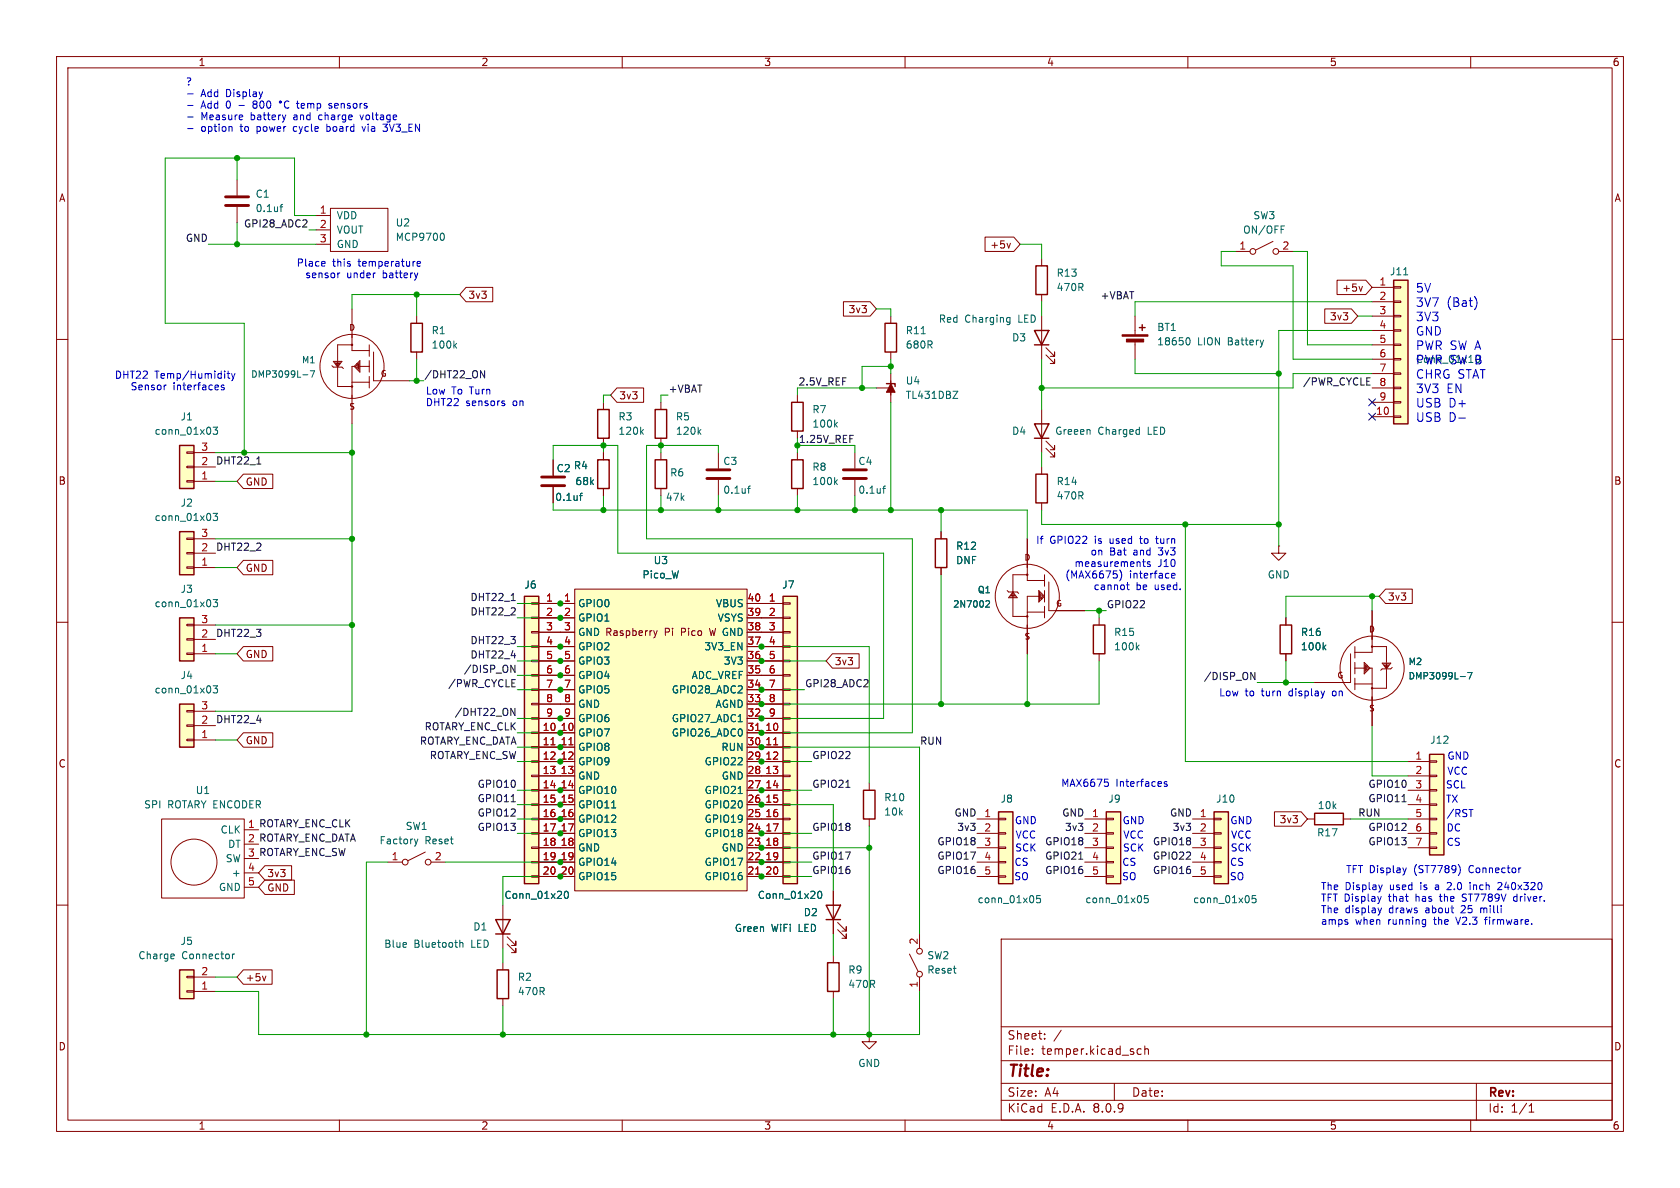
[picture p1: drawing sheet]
<svg xmlns="http://www.w3.org/2000/svg" width="297mm" height="210mm" viewBox="0 0 297 210" stroke-linecap="round" stroke-linejoin="round" font-family="sans-serif">
<g fill="none" stroke="#840000" stroke-width=".18">
<path d="M10 10h277v190h-277zM12 12h273v186h-273zM60 10v2M110 10v2M160 10v2M210 10v2M260 10v2M10 60h2M285 60h2M10 110h2M194.3 109.2v1.3M194.3 115.6v1.2"/>
<path d="M227.3 109.2v1.3M227.3 115.6v1.2M285 110h2M153.7 138.4v1.3M147.3 157.5v7.6M153.7 144.8v1.3M10 160h2M88.9 170.2v1.3M88.9 176.5v1.3M148.1 164.3l1.5 1.6v-.8v.8h-.8M148.1 163.1l1.5 1.5v-.8v.8h-.8M160.8 168.7l1.5 3"/>
<path d="M162.6 165.1v2.5M162.6 172.7v2.6M177 166h108v32h-108zM285 160h2M60 198v2M110 198v2M153.7 182.9v1.3h1.2l-1.2 1.2-1.3-1.2h1.3M153.7 182.9h.1M160 198v2M177 194.5h108M177 191.5h108M177 187.5h108"/>
<path d="M177 181.5h108M182.5 186.3v.1M182.5 185.5v.1M184.7 183.6v.1M184.7 182.8v.1M187.6 182.1l-1.3 2M197 191.5v3M201 186.1l.3 .3 .4-.1M201.7 185.5l-.4-.1-.3 .3M202.4 185.5l.2-.1 .4 .1v.9M202.4 184.9v1.5M210 198v2"/>
<path d="M260 198v2M261 191.5v6.5M270.3 196.6h.9M270.3 195.5l.4-.4v1.5"/>
<circle cx="162.6" cy="172.2" r=".51"/>
<circle cx="162.6" cy="168.1" r=".51"/>
</g>
<path d="M193.3 110.5h2v5.1h-2zM226.3 110.5h2v5.1h-2zM152.7 139.7h2v5.1h-2zM87.9 171.5h2v5h-2zM146 160h2.6l-1.3 2.6zM146 162.6h2.6" fill="none" stroke="#840000" stroke-width=".25"/>
<path d="M201 114.4l.4 .5M201.4 114l-.5 .5M234 114.4l.4 .5M234.4 114l-.5 .5" fill="none" stroke="#006464" stroke-width=".18"/>
<path d="M176.5 143.5h2.6v12.7h-2.6z" fill="#ffffc2"/>
<g fill="none" stroke="#840000" stroke-width=".18">
<path d="M238.8 115.6v5.1h-6.4M239.5 114.3v2M239.5 117.1v2M239.5 119.9v2M239.5 118.1h1.7M241.2 117.1l1 1-1 1zM241.3 117.3v1.6M241.4 117.6v1M241.6 117.7v.8M241.7 117.6v.3l.2 .2-.2 .3M242.2 118.1h.4v10.2M242.6 108v7.3h-3.1"/>
<path d="M242.6 114.3h2.5v2.8M244.3 117.2h1.6l-.8 1zM244.6 117.3h1M245.1 118.4v3.3h-2.5M245.1 117.3v.9M245.4 117.7l-.2 .2M245.5 117.6h-.8l.4 .4M246.1 118l-.2 .2h-1.6l-.2 .3M239.5 120.9h3.1M172.7 144.8h3.8M172.7 147.3h3.8M172.7 149.9h3.8"/>
<path d="M172.7 152.4h3.8M172.7 154.9h3.8M176.5 154.8h1.3v.3h-1.3zM176.5 152.3h1.3v.2h-1.3zM176.5 149.7h1.3v.3h-1.3zM176.5 147.2h1.3v.2h-1.3zM176.5 144.7h1.3v.2h-1.3z"/>
<circle cx="242.6" cy="118.1" r="5.7"/>
</g>
<path d="M176.5 143.5h2.6v12.7h-2.6z" fill="none" stroke="#840000" stroke-width=".25"/>
<path d="M258.2 119.6h.8M259.5 118.9h.7l-.5 1.1M183.9 158.3h-.6l-.1 .6 .2-.1 .4 .1 .2 .1-.1 .5-.2 .1-.5-.1" fill="none" stroke="#006464" stroke-width=".18"/>
<g fill="#840000" stroke="#840000" stroke-width=".18">
<circle cx="242.6" cy="121.7" r=".13"/>
<circle cx="242.6" cy="114.3" r=".13"/>
</g>
<path d="M138.4 105.4h2.6v50.8h-2.6z" fill="#ffffc2"/>
<g fill="none" stroke="#840000" stroke-width=".18">
<path d="M134.6 106.7h3.8M134.6 109.2h3.8M134.6 111.8h3.8M134.6 114.3h3.8M134.6 116.8h3.8M134.6 119.4h3.8M138.4 119.3h1.3v.2h-1.3zM138.4 116.7h1.3v.3h-1.3zM138.4 114.2h1.3v.2h-1.3zM138.4 111.6h1.3v.3h-1.3zM138.4 109.1h1.3v.2h-1.3zM138.4 106.6h1.3v.2h-1.3z"/>
<path d="M134.6 129.5h3.8M134.6 132.1h3.8M134.6 134.6h3.8M134.6 137.2h3.8M134.6 139.7h3.8M134.6 121.9h3.8M134.6 124.5h3.8M134.6 127h3.8M138.4 139.6h1.3v.2h-1.3zM138.4 137h1.3v.3h-1.3zM138.4 134.5h1.3v.2h-1.3zM138.4 132h1.3v.2h-1.3z"/>
<path d="M138.4 129.4h1.3v.3h-1.3zM138.4 126.9h1.3v.2h-1.3zM138.4 124.3h1.3v.3h-1.3zM138.4 121.8h1.3v.2h-1.3zM134.6 142.2h3.8M134.6 144.8h3.8M134.6 147.3h3.8M134.6 149.9h3.8M134.6 152.4h3.8M134.6 154.9h3.8M138.4 154.8h1.3v.3h-1.3zM138.4 152.3h1.3v.2h-1.3z"/>
<path d="M138.4 149.7h1.3v.3h-1.3zM138.4 147.2h1.3v.2h-1.3zM138.4 144.7h1.3v.2h-1.3zM138.4 142.1h1.3v.3h-1.3z"/>
</g>
<path d="M138.4 105.4h2.6v50.8h-2.6z" fill="none" stroke="#840000" stroke-width=".25"/>
<path d="M136.8 131.7h.7" fill="none" stroke="#a90000" stroke-width=".18"/>
<path d="M144.7 157.7l.2-.1a.68 .68 0 0 1 .4 .6 .68 .68 0 0 1-.4 .6l-.2-.1-.1-.4z" fill="none" stroke="#006464" stroke-width=".18"/>
<path d="M101.6 104.1h30.5v53.4h-30.5z" fill="#ffffc2"/>
<g fill="none" stroke="#840000" stroke-width=".18">
<path d="M200.7 55.9v3.3M200.7 60.2v3.3M99.1 106.7h2.5M99.1 109.2h2.5M99.1 111.8h2.5M99.1 119.4h2.5M99.1 116.8h2.5M99.1 114.3h2.5M101.6 104.1h30.5v53.4h-30.5zM115.6 111.5l.3 .8M115.9 112.3l-.3 .5M116.2 111.5l-.3 .8"/>
<path d="M132.1 106.7h2.5M132.1 109.2h2.5M132.1 111.8h2.5M132.1 119.4h2.5M132.1 116.8h2.5M132.1 114.3h2.5M99.1 129.5h2.5M99.1 132.1h2.5M99.1 134.6h2.5M99.1 137.2h2.5M99.1 139.7h2.5M99.1 127h2.5"/>
<path d="M99.1 124.5h2.5M99.1 121.9h2.5M132.1 129.5h2.5M132.1 132.1h2.5M132.1 134.6h2.5M132.1 137.2h2.5M132.1 139.7h2.5M132.1 127h2.5M132.1 124.5h2.5M132.1 121.9h2.5M99.1 142.2h2.5M99.1 144.8h2.5"/>
<path d="M99.1 147.3h2.5M99.1 149.9h2.5M99.1 152.4h2.5M99.1 154.9h2.5M132.1 142.2h2.5M132.1 144.8h2.5M132.1 147.3h2.5M132.1 149.9h2.5M132.1 152.4h2.5M132.1 154.9h2.5"/>
</g>
<path d="M100.6 131.7h.7M133.6 129.1h.7M133.6 154.5h.7" fill="none" stroke="#a90000" stroke-width=".18"/>
<path d="M209.8 59.8l.2-.1a.68 .68 0 0 1 .4 .6 .68 .68 0 0 1-.4 .7l-.2-.1M223.4 60.1l-.3 .9M130.5 127.6h.7M108.1 142.8h.8M130.5 140.3h.7" fill="none" stroke="#006464" stroke-width=".18"/>
<g fill="#840000" stroke="#840000" stroke-width=".18">
<path d="M198.4 59.2h4.5v.2h-4.5z"/>
<path d="M199.1 59.9h3.1v.6h-3.1z"/>
</g>
<path d="M201.4 57.9h1M201.9 57.4v1" fill="none" stroke="#840000" stroke-width=".25"/>
<path d="M92.7 105.4h2.5v50.8h-2.5z" fill="#ffffc2"/>
<g fill="none" stroke="#840000" stroke-width=".18">
<path d="M184.1 45.7v1.3M184.1 52.1v1.2M94 119.3h1.2v.2h-1.2zM94 116.7h1.2v.3h-1.2zM94 114.2h1.2v.2h-1.2zM94 111.6h1.2v.3h-1.2zM94 109.1h1.2v.2h-1.2zM94 106.6h1.2v.2h-1.2zM95.2 106.7h3.9M95.2 109.2h3.9M95.2 111.8h3.9M95.2 114.3h3.9"/>
<path d="M95.2 116.8h3.9M95.2 119.4h3.9M94 139.6h1.2v.2h-1.2zM94 137h1.2v.3h-1.2zM94 134.5h1.2v.2h-1.2zM94 132h1.2v.2h-1.2zM94 129.4h1.2v.3h-1.2zM94 126.9h1.2v.2h-1.2zM94 124.3h1.2v.3h-1.2zM94 121.8h1.2v.2h-1.2zM95.2 129.5h3.9M95.2 132.1h3.9"/>
<path d="M95.2 134.6h3.9M95.2 137.2h3.9M95.2 139.7h3.9M95.2 121.9h3.9M95.2 124.5h3.9M95.2 127h3.9M28.6 144.8h14.6v14h-14.6zM43.2 146.7h2.5M43.2 151.8h2.5M43.2 154.3h2.5M43.2 156.8h2.5M68.6 152.4h2.5"/>
<path d="M75.2 150.6l-3.1 1.5M76.2 152.4h2.5M94 154.8h1.2v.3h-1.2zM94 152.3h1.2v.2h-1.2zM94 149.7h1.2v.3h-1.2zM94 147.2h1.2v.2h-1.2zM94 144.7h1.2v.2h-1.2zM94 142.1h1.2v.3h-1.2zM95.2 142.2h3.9M95.2 144.8h3.9M95.2 147.3h3.9M95.2 149.9h3.9"/>
<path d="M95.2 152.4h3.9M95.2 154.9h3.9M88.9 160v7.6M89.7 166.9l1.5 1.5v-.8v.8h-.8M89.7 165.6l1.5 1.5v-.7v.7h-.8M147.3 168.9v1.3M147.3 175.3v1.2"/>
<circle cx="34.3" cy="152.4" r="4.1"/>
<circle cx="71.6" cy="152.4" r=".51"/>
<circle cx="75.7" cy="152.4" r=".51"/>
</g>
<path d="M183.1 47h2.1v5.1h-2.1zM92.7 105.4h2.5v50.8h-2.5zM87.6 162.6h2.6l-1.3 2.5zM87.6 165.1h2.6M146.3 170.2h2v5.1h-2z" fill="none" stroke="#840000" stroke-width=".25"/>
<path d="M97.4 131.7h.7" fill="none" stroke="#a90000" stroke-width=".18"/>
<path d="M73.3 148.3l.3 .9M73.6 149.2l-.2 .3M73.9 148.3l-.3 .9M99.9 157.6h.2a.68 .68 0 0 1 .4 .6 .68 .68 0 0 1-.4 .6 .84 .84 0 0 1-.2-1.2zM81.3 166.2v1.3M81.3 166.7l.2-.1 .3 .1v.8" fill="none" stroke="#006464" stroke-width=".18"/>
<path d="M31.7 109.2h2.6v7.6h-2.6z" fill="#ffffc2"/>
<path d="M33 110.4h1.3v.2h-1.3zM33 112.9h1.3v.3h-1.3zM33 115.4h1.3v.3h-1.3zM34.3 115.6h3.8M34.3 113h3.8M34.3 110.5h3.8" fill="none" stroke="#840000" stroke-width=".18"/>
<path d="M31.7 109.2h2.6v7.6h-2.6z" fill="none" stroke="#840000" stroke-width=".25"/>
<path d="M37.7 106h.8l-.5 .5 .4 .1v.5l-.2 .2-.5-.2" fill="none" stroke="#006464" stroke-width=".18"/>
<path d="M31.7 94h2.6v7.6h-2.6z" fill="#ffffc2"/>
<path d="M33 95.1h1.3v.3h-1.3zM33 97.7h1.3v.2h-1.3zM34.3 97.8h3.8M34.3 95.3h3.8M33 100.2h1.3v.3h-1.3zM34.3 100.3h3.8" fill="none" stroke="#840000" stroke-width=".18"/>
<path d="M31.7 94h2.6v7.6h-2.6z" fill="none" stroke="#840000" stroke-width=".25"/>
<path d="M37.7 90.7h.8l-.5 .5 .4 .2v.5l-.2 .1-.5-.1" fill="none" stroke="#006464" stroke-width=".18"/>
<path d="M195.6 143.5h2.5v12.7h-2.5z" fill="#ffffc2"/>
<path d="M191.8 144.8h3.8M191.8 147.3h3.8M191.8 149.9h3.8M191.8 152.4h3.8M191.8 154.9h3.8M195.6 154.8h1.2v.3h-1.2zM195.6 152.3h1.2v.2h-1.2zM195.6 149.7h1.2v.3h-1.2zM195.6 147.2h1.2v.2h-1.2zM195.6 144.7h1.2v.2h-1.2zM231.1 144.8h1.3M237.5 144.8h1.3" fill="none" stroke="#840000" stroke-width=".18"/>
<path d="M195.6 143.5h2.5v12.7h-2.5zM232.4 143.8h5.1v2h-5.1z" fill="none" stroke="#840000" stroke-width=".25"/>
<path d="M202.9 158.3h-.6v.6l.2-.1 .4 .1 .1 .1-.1 .5-.1 .1-.5-.1" fill="none" stroke="#006464" stroke-width=".18"/>
<path d="M214.6 143.5h2.6v12.7h-2.6z" fill="#ffffc2"/>
<g fill="none" stroke="#840000" stroke-width=".18">
<path d="M62.2 54.6v7.4h3.1M58.7 64.6l.2 .3h1.6l.2 .3M58.9 63.9h1.6l-.8 1zM59.2 64h1M59.3 64.3h.8l-.4 .3M59.4 64.4l.2 .1M59.7 65v3.3h2.5M59.7 64v.9M62.2 67.6h3.1M62.2 61h-2.5v2.8M62.6 64.8h-.4v10.1M62.6 64.8l1-1v2z"/>
<path d="M63.1 64.3v.2l-.2 .3 .2 .2M63.2 64.4v.8M63.4 64.3v1M63.5 64v1.5M63.6 64.8h1.7M65.3 61v2M65.3 63.8v2M65.3 66.5v2.1M66 62.2v5.1h6.4M210.8 144.8h3.8M210.8 147.3h3.8M210.8 149.9h3.8"/>
<path d="M210.8 152.4h3.8M210.8 154.9h3.8M214.6 154.8h1.3v.3h-1.3zM214.6 152.3h1.3v.2h-1.3zM214.6 149.7h1.3v.3h-1.3zM214.6 147.2h1.3v.2h-1.3zM214.6 144.7h1.3v.2h-1.3z"/>
<circle cx="62.2" cy="64.8" r="5.7"/>
</g>
<path d="M214.6 143.5h2.6v12.7h-2.6z" fill="none" stroke="#840000" stroke-width=".25"/>
<path d="M53.5 66.3h.9M54.9 65.5h.7l-.5 1.2M222 158.3h-.6l-.1 .6 .2-.1 .4 .1 .2 .1-.1 .5-.2 .1-.5-.1" fill="none" stroke="#006464" stroke-width=".18"/>
<g fill="#840000" stroke="#840000" stroke-width=".18">
<circle cx="62.2" cy="68.3" r=".13"/>
<circle cx="62.2" cy="61" r=".13"/>
</g>
<path d="M31.7 124.5h2.6v7.6h-2.6z" fill="#ffffc2"/>
<path d="M33 125.6h1.3v.3h-1.3zM33 128.1h1.3v.3h-1.3zM33 130.7h1.3v.2h-1.3zM34.3 130.8h3.8M34.3 128.3h3.8M34.3 125.7h3.8" fill="none" stroke="#840000" stroke-width=".18"/>
<path d="M31.7 124.5h2.6v7.6h-2.6z" fill="none" stroke="#840000" stroke-width=".25"/>
<path d="M37.7 121.2h.8l-.5 .5 .4 .1v.6l-.2 .1-.5-.1" fill="none" stroke="#006464" stroke-width=".18"/>
<path d="M31.7 171.5h2.6v5h-2.6z" fill="#ffffc2"/>
<path d="M184.1 72.4v7.6M184.9 79.2l1.5 1.6v-.8v.8h-.7M184.9 78l1.5 1.5v-.8v.8h-.7M127 80v2.8M127 84.8v2.8M33 172.6h1.3v.2h-1.3zM33 175.1h1.3v.3h-1.3zM34.3 175.3h3.8M34.3 172.7h3.8" fill="none" stroke="#840000" stroke-width=".18"/>
<path d="M182.9 74.9h2.5l-1.3 2.6zM182.9 77.5h2.5M31.7 171.5h2.6v5h-2.6z" fill="none" stroke="#840000" stroke-width=".25"/>
<path d="M201.3 75.9l.1 .1M201.4 75.5v1.3M201.4 76.7l-.1 .1M132.2 86.3h.5M132.7 85.9l-.4 .2v1.1M30.6 168.6l.2 .3-.6 .2M30.8 169.4l-.2 .1M41.1 168.6v.9M41.5 168.6l-.4 .3" fill="none" stroke="#006464" stroke-width=".18"/>
<path d="M125 84.6h4M125 83.1h4" fill="none" stroke="#840000" stroke-width=".51"/>
<path d="M252.7 133.4h2.6v17.7h-2.6z" fill="#ffffc2"/>
<g fill="none" stroke="#840000" stroke-width=".18">
<path d="M184.1 82.6v1.2M184.1 88.9v1.3M248.9 134.6h3.8M248.9 137.2h3.8M248.9 139.7h3.8M252.7 139.6h1.3v.2h-1.3zM252.7 137h1.3v.3h-1.3zM252.7 134.5h1.3v.2h-1.3zM248.9 142.2h3.8M248.9 144.8h3.8M248.9 147.3h3.8M248.9 149.9h3.8"/>
<path d="M252.7 149.7h1.3v.3h-1.3zM252.7 147.2h1.3v.2h-1.3zM252.7 144.7h1.3v.2h-1.3zM252.7 142.1h1.3v.3h-1.3z"/>
</g>
<path d="M183.1 83.8h2.1v5.1h-2.1zM252.7 133.4h2.6v17.7h-2.6z" fill="none" stroke="#840000" stroke-width=".25"/>
<path d="M31.7 78.7h2.6v7.7h-2.6z" fill="#ffffc2"/>
<g fill="none" stroke="#840000" stroke-width=".18">
<path d="M55.9 38.1h2.5M58.4 36.8h10.2v7.7h-10.2zM55.9 40.6h2.5M55.9 43.2h2.5M157.5 55.9v1.3M218.4 44.5h2.6M225 42.7l-3 1.5M226.1 44.5h2.5M33 79.9h1.3v.2h-1.3zM106.7 71.1v1.3M106.7 77.5v1.2M141 69.9v1.2"/>
<path d="M141 76.2v1.3M157.5 62.2v1.3M33 82.4h1.3v.3h-1.3zM33 85h1.3v.2h-1.3zM34.3 85.1h3.8M34.3 82.6h3.8M34.3 80h3.8M97.8 81.3v2.8M97.8 86.1v2.8M106.7 80v1.3M106.7 86.4v1.2M141 80v1.3"/>
<path d="M141 86.4v1.2M166.4 94v1.3M181.6 95.3v7.3h3.1M226.1 96.5v1.3h1.2l-1.2 1.3-1.3-1.3h1.3M226.1 96.5h.1M166.4 100.3v1.3M178.1 104.4l.2 .2h1.5l.3 .3M178.6 105.5h1M179.1 104.6l.7 1.1h-1.5zM179.1 104.9l-.4 .4h.8M179.2 105l.1 .2M181.6 108.2h3.1"/>
<path d="M181.6 101.6h-2.5v7.4h2.5M183.6 104.4l1.1 1-1.1 1zM183.6 105.4h-2v10.2M183.8 104.6v1.6M183.9 104.9v1M184 105v.8M184.1 105.2l.3 .2-.3 .3v.2M184.7 101.6v2M184.7 104.4v2M184.7 107.2v2M185.4 102.9v5.1h6.4"/>
<circle cx="221.5" cy="44.5" r=".51"/>
<circle cx="225.6" cy="44.5" r=".51"/>
<circle cx="181.6" cy="105.4" r="5.7"/>
</g>
<path d="M156.5 57.2h2v5h-2zM31.7 78.7h2.6v7.7h-2.6zM105.7 72.4h2v5.1h-2zM140 71.1h2v5.1h-2zM105.7 81.3h2v5.1h-2zM140 81.3h2v5.1h-2zM165.4 95.3h2v5h-2z" fill="none" stroke="#840000" stroke-width=".25"/>
<g fill="none" stroke="#006464" stroke-width=".18">
<path d="M226.5 39.9h.6M78.2 41.2a.79 .79 0 0 1 0 1.3M162.9 59h.7M37.7 75.5h.8l-.5 .5 .4 .1v.6l-.2 .1-.5-.1M113.4 76.3l.3 .5M113.7 75.9l-.4 .5M147.7 75l.3 .5M148 74.7l-.4 .4M102.4 87.6h.5M102.9 87.2l-.3 .2v1.1M147.7 85.2l.3 .5M148 84.8l-.4 .5"/>
<path d="M174.5 106.2h.3l.1 .3-.7 .8h.7"/>
</g>
<path d="M95.8 85.9h4M95.8 84.3h4" fill="none" stroke="#840000" stroke-width=".51"/>
<g fill="#840000" stroke="#840000" stroke-width=".18">
<circle cx="181.6" cy="109" r=".13"/>
<circle cx="181.6" cy="101.6" r=".13"/>
</g>
<path d="M246.4 49.5h2.5v25.4h-2.5z" fill="#ffffc2"/>
<g fill="none" stroke="#840000" stroke-width=".18">
<path d="M41.9 31.8v2.7M41.9 36.6v2.8M73.7 55.9v1.3M82.4 50.8h4.7v2.5h-4.7l-1.1-1.2zM149.1 53.3h4.7l1.1 1.3-1.1 1.3h-4.7zM174.1 41.9h5.1l1.1 1.3-1.1 1.3h-5.1zM178.6 43l-.3 .9M184.1 55.9v7.6M234.2 54.6h4.7l1.1 1.3-1.1 1.3h-4.7zM236.4 49.5h5.1l1.1 1.3-1.1 1.3h-5.1zM240.9 50.6l-.3 .9M242.6 50.8h3.8"/>
<path d="M242.6 53.3h3.8M242.6 55.9h3.8M242.6 58.4h3.8M246.4 58.3h1.2v.2h-1.2zM246.4 55.8h1.2v.2h-1.2zM246.4 53.2h1.2v.3h-1.2zM246.4 50.7h1.2v.2h-1.2zM73.7 62.2v1.3M109.1 68.6h4.7v2.5h-4.7l-1.2-1.2zM116.8 71.1v1.3M116.8 77.5v1.2M154.9 68.6h2.6"/>
<path d="M157.5 67.3v2.6M157.5 66v5.1M184.9 62.7l1.5 1.6v-.8v.8h-.7M184.9 61.5l1.5 1.5v-.8v.8h-.7M242.6 73.7h3.8M242.6 61h3.8M242.6 63.5h3.8M242.6 66h3.8M242.6 68.6h3.8M242.6 71.1h3.8M246.4 73.5h1.2v.3h-1.2zM246.4 71h1.2v.2h-1.2z"/>
<path d="M246.4 68.5h1.2v.2h-1.2zM246.4 65.9h1.2v.3h-1.2zM246.4 63.4h1.2v.2h-1.2zM246.4 60.8h1.2v.3h-1.2zM43 99.1h5.2v2.5h-5.2l-1.1-1.3zM43 83.8h5.2v2.6h-5.2l-1.1-1.3zM97.8 81.3v2.8M97.8 86.1v2.8M106.7 80v1.3M106.7 86.4v1.2M116.8 80v1.3M116.8 86.4v1.2"/>
<path d="M151.1 80v2.8M151.1 84.8v2.8M166.4 94v1.3M181.6 95.3v5M43 114.3h5.2v2.5h-5.2l-1.1-1.2zM95.2 106.7h6.4M95.2 109.2h6.4M95.2 111.8h6.4M95.2 114.3h6.4M95.2 116.8h6.4M95.2 119.4h6.4M132.1 106.7h6.3"/>
<path d="M132.1 109.2h6.3M132.1 111.8h6.3M132.1 114.3h6.3M132.1 116.8h6.3M132.1 119.4h6.3M147.2 115.6h4.7v2.5h-4.7l-1.2-1.3zM166.4 100.3v1.3M181.6 110.5v5.1M186.7 108h5.1M227.3 109.2v1.3M227.3 115.6v1.2M242.6 108v5"/>
<path d="M245 104.1h4.7v2.6h-4.7l-1.2-1.3zM43 129.5h5.2v2.6h-5.2l-1.1-1.3zM95.2 129.5h6.4M95.2 132.1h6.4M95.2 134.6h6.4M95.2 137.2h6.4M95.2 139.7h6.4M95.2 121.9h6.4M95.2 124.5h6.4M95.2 127h6.4M132.1 129.5h6.3M132.1 132.1h6.3"/>
<path d="M132.1 134.6h6.3M132.1 137.2h6.3M132.1 139.7h6.3M132.1 121.9h6.3M132.1 124.5h6.3M132.1 127h6.3M232.4 120.7h5.1M242.6 123.2v5.1M46.8 153h4.8v2.6h-4.8l-1.1-1.3zM46.8 155.6h5.2v2.5h-5.2l-1.1-1.3zM95.2 142.2h6.4M95.2 144.8h6.4"/>
<path d="M95.2 147.3h6.4M95.2 149.9h6.4M95.2 152.4h6.4M95.2 154.9h6.4M132.1 142.2h6.3M132.1 144.8h6.3M132.1 147.3h6.3M132.1 149.9h6.3M132.1 152.4h6.3M132.1 154.9h6.3M147.3 157.5v2.5M225.3 143.5h4.7l1.1 1.3-1.1 1.3h-4.7z"/>
<path d="M43 171.4h5.1v2.6h-5.1l-1.1-1.3zM47 172.5l-.3 .9M147.3 162.6v2.5"/>
</g>
<path d="M72.6 57.2h2.1v5h-2.1zM182.9 58.4h2.5l-1.3 2.6zM246.4 49.5h2.5v25.4h-2.5zM115.8 72.4h2.1v5.1h-2.1zM156.7 67.8h1.5v.5M182.9 61h2.5M115.8 81.3h2.1v5.1h-2.1z" fill="none" stroke="#840000" stroke-width=".25"/>
<g fill="none" stroke="#006464" stroke-width=".18">
<path d="M49.5 36.6h.5M50 36.1l-.3 .2v1.1M178.2 56.1l.4 .1M178.6 56.1v1l-.2 .2-.3 .1M178.6 56.9l-.4 .1M248.1 48.6h.8M80.4 61.1l.3 .4M80.7 60.7l-.5 .5M123.5 76.3l.4 .5M123.9 75.9l-.5 .5M168.5 69.2h.8l-.8 1.2h.8M102.4 87.6h.5"/>
<path d="M102.9 87.2l-.3 .2v1.1M156 86.3h.5M156.5 85.9l-.3 .2v1.1M174.5 106.2h.3l.1 .3-.7 .8h.7M234 114.4l.4 .5M234.4 114l-.5 .5M258.2 119.6h.8M259.5 118.9h.7l-.5 1.1M130.5 127.6h.7M99.9 157.6h.2a.68 .68 0 0 1 .4 .6 .68 .68 0 0 1-.4 .6 .84 .84 0 0 1-.2-1.2zM108.1 142.8h.8M130.5 140.3h.7"/>
<path d="M144.7 157.7l.2-.1a.68 .68 0 0 1 .4 .6 .68 .68 0 0 1-.4 .6l-.2-.1-.1-.4z"/>
</g>
<path d="M157.5 67.8l.7 1.5h-1.5z" fill="#840000" stroke="#840000" stroke-width=".18"/>
<path d="M39.9 36.3h4M39.9 34.8h4M149.1 84.6h4.1M149.1 83.1h4.1" fill="none" stroke="#840000" stroke-width=".51"/>
<path d="M84.9 65.5l.8 1.3v-1.3M150.2 77h.6M45.4 82h.7M90.3 117.6l.7 1.3v-1.3M90.4 106.2h.7M221.1 118.9l.7 1.2v-1.2M90.3 125.2l.7 1.3v-1.3M149.5 139.2h.8M90.4 141.7h.7M190.7 151.9h.7M247.9 141.7h.7" fill="none" stroke="#0f0f0f" stroke-width=".18"/>
<g fill="none" stroke="#0000c2" stroke-width=".18">
<path d="M33.2 16.6h.9M33.2 18.6h.9M51.1 18a.6 .6 0 0 0-.9 .4 .6 .6 0 0 0 .6 .7l.3-.1M52.4 18.3h.5M52.6 17.9v1l.3 .2M58.6 18.3h-.3l-.2 .2 .6 .4M58.7 18.9l-.2 .2h-.4M33.2 20.7h.9M33.2 22.7h.9M40.7 22.4l.3 .1v.7M50.5 20.3l-.3 .9M57.8 21.9v1.3"/>
<path d="M57.8 23.2h.1M63.6 20.3l.4 .9M64 22.4l.3 .8 .3-.8M67.8 23.2h.6M68.2 22.4l.2 .1M57.3 46.2l.2 .3-.6 .1M57.4 47l-.1 .1M60.1 48.3l-.3 .1M73.7 46.6l.6-.1v-.2l-.4-.1-.2 .2 .1 .6h.5M73.9 48.3l-.3 .8M260.9 52.7l.2 .7-.2 1.1M39.2 68.1v.3l.4 .2 .1 .1-.2 .2h-.4"/>
<path d="M40.1 66h.5M40.3 65.6v1.1l.3 .2M40.9 66l.3 .9M41.2 66.9l-.3 .4M41.5 66l-.3 .9M89.1 71.3l.2 .2-.2 .2M89.1 70.9h.1M257.9 73.9h1.2M202 99.3h.5M202.2 98.9v1.1l.3 .2M203.3 99.4l-.3-.1-.2 .2 .1 .2 .4 .1v.3h-.5M204.3 95.2h.5"/>
<path d="M204.5 94.8v1.2M198.1 101a1.47 1.47 0 0 1-.2 1.7M199.1 103.4h.5M199.3 103v1.1l.3 .1M207.1 101.8l.6-.1v-.3l-.4-.1-.2 .2 .1 .6h.5M195.3 137.7h.6M195.7 138.2l.3 .3v.3l-.3 .2M206.3 138.2h-.3l-.2 .1 .1 .2 .4 .2v.3h-.5M244.2 158.5l-.3 .8M244.4 156.4l-.4 .9M248.6 153.4l-.3 .9M256 156l-.2 .1"/>
<path d="M256.5 156.5l-.7 .8h.8M257.9 152.9a1.49 1.49 0 0 1 0 1.8M258.5 159.3h.2M258.7 158l-.2 .3 .2 .3M259.7 143.1h.7M259.9 156v.1M259.9 156.4v.9M265.4 156.1l-.4-.1-.2 .1M265.5 156.5l-.8 .8h.8M268.1 158.5h-.4l-.1 .2v.5l.5 .1M268.9 153.4l-.3 .1M243.6 160.5l.3 .9"/>
<path d="M243.9 161.4l-.1 .3M244.2 160.5l-.3 .9M251.9 162.6h.1M252 162.6v1l-.1 .2M252 163.3l-.1 .1M257.4 162.1l.4 1.3M261.8 160.5v.9M261.9 160.5l-.1 .1M262.4 162.6h.5M262.7 162.2l-.1 1.2"/>
<circle cx="49.6" cy="18" r=".18"/>
</g>
<g fill="none" stroke="#009600" stroke-width=".18">
<path d="M41.9 27.9v3.9M41.9 39.4v3.8M55.9 38.1h-3.8v-10.2h-22.9v29.3h14v22.8M36.8 43.2h19.1M54.6 40.6h1.3M73.7 52.1v3.8M81.3 52.1h-19.1v2.5M154.9 54.6h2.6v1.3M180.3 43.2h3.8v2.5M184.1 53.3v2.6M218.4 44.5h-2.5v2.5h12.7v16.5h14M228.6 44.5h2.5v16.5h11.5"/>
<path d="M240 55.9h2.6M242.6 58.4h-16.5v38.1M242.6 53.3h-41.9v2.6M62.2 74.9v50.8h-24.1M72.4 67.3h2.5M73.7 63.5v3.8M106.7 78.7v1.3M107.9 69.9h-1.2v1.2M116.8 78.7v1.3M118.1 69.9h-1.3v1.2M154.9 68.6h-13.9v1.3M157.5 63.5v2.5"/>
<path d="M157.5 71.1v19.1M157.5 64.8h-5.1v3.8M184.1 63.5v8.9M200.7 63.5v2.5h25.4M242.6 66h-14v2.6h-44.5M38.1 95.3h24.1M38.1 85.1h3.8M38.1 80h24.1M97.8 81.3v-2.6h11.4v19.1h47v29.2h-21.6M97.8 88.9v1.3h83.8v5.1M106.7 87.6v2.6M116.8 87.6v2.6"/>
<path d="M127 80v-1.3h-12.7v16.6h47v34.2h-26.7M127 87.6v2.6M141 80v-1.3h10.1v1.3M141 87.6v2.6M151.1 87.6v2.6M166.4 90.2v3.8M184.1 80v2.6M184.1 90.2v2.5h42M209.5 92.7v41.9h39.4M38.1 110.5h24.1M38.1 100.3h3.8M38.1 115.6h3.8"/>
<path d="M91.4 116.8h7.7M91.4 114.3h7.7M91.4 109.2h7.7M91.4 106.7h7.7M91.4 119.4h7.7M134.6 116.8h11.4M134.6 114.3h19.1v24.1M166.4 101.6v22.9M181.6 115.6v8.9M191.8 108h3.8M194.3 116.8v7.7h-59.7M194.3 108v1.2"/>
<path d="M227.3 116.8v3.9M242.6 105.4v2.6M243.8 105.4h-16.5v3.8M38.1 130.8h3.8M91.4 121.9h7.7M91.4 134.6h7.7M91.4 139.7h7.7M91.4 129.5h7.7M91.4 132.1h7.7M91.4 127h7.7M134.6 121.9h7.6M134.6 134.6h8.9"/>
<path d="M134.6 139.7h8.9M134.6 132.1h28v33M222.2 120.7h10.2M242.6 128.3v8.9h6.3M68.6 152.4h-3.8v30.5M78.7 152.4h20.4M91.4 147.3h7.7M91.4 142.2h7.7M91.4 144.8h7.7M99.1 154.9h-10.2v5.1M134.6 147.3h8.9M134.6 154.9h8.9"/>
<path d="M134.6 142.2h12.7v15.3M134.6 152.4h8.9M134.6 149.9h19.1M153.7 146.1v36.8M238.8 144.8h10.1M38.1 175.3h7.6v7.6h116.9v-7.6M38.1 172.7h3.8M88.9 167.6v2.6M88.9 177.8v5.1M147.3 165.1v3.8M147.3 176.5v6.4"/>
</g>
<path d="M242 73.1l1.2 1.2M242 70.5l1.2 1.2M243.2 73.1l-1.2 1.2M243.2 70.5l-1.2 1.2" fill="none" stroke="#000084" stroke-width=".18"/>
<path d="M97.4 131.7h.7M100.6 131.7h.7M133.6 129.1h.7M136.8 131.7h.7M133.6 154.5h.7" fill="none" stroke="#a90000" stroke-width=".18"/>
<g fill="#009600" stroke="#009600" stroke-width=".18">
<circle cx="116.8" cy="78.7" r=".46"/>
<circle cx="127" cy="90.2" r=".46"/>
<circle cx="106.7" cy="90.2" r=".46"/>
<circle cx="116.8" cy="90.2" r=".46"/>
<circle cx="73.7" cy="67.3" r=".46"/>
<circle cx="106.7" cy="78.7" r=".46"/>
<circle cx="99.1" cy="106.7" r=".46"/>
<circle cx="99.1" cy="109.2" r=".46"/>
<circle cx="99.1" cy="134.6" r=".46"/>
<circle cx="99.1" cy="139.7" r=".46"/>
<circle cx="99.1" cy="132.1" r=".46"/>
<circle cx="134.6" cy="154.9" r=".46"/>
<circle cx="153.7" cy="149.9" r=".46"/>
<circle cx="88.9" cy="182.9" r=".46"/>
<circle cx="99.1" cy="144.8" r=".46"/>
<circle cx="99.1" cy="142.2" r=".46"/>
<circle cx="99.1" cy="147.3" r=".46"/>
<circle cx="147.3" cy="182.9" r=".46"/>
<circle cx="153.7" cy="182.9" r=".46"/>
<circle cx="157.5" cy="90.2" r=".46"/>
<circle cx="166.4" cy="90.2" r=".46"/>
<circle cx="151.1" cy="90.2" r=".46"/>
<circle cx="152.4" cy="68.6" r=".46"/>
<circle cx="141" cy="78.7" r=".46"/>
<circle cx="134.6" cy="114.3" r=".46"/>
<circle cx="157.5" cy="64.8" r=".46"/>
<circle cx="43.2" cy="80" r=".46"/>
<circle cx="62.2" cy="80" r=".46"/>
<circle cx="41.9" cy="43.2" r=".46"/>
<circle cx="62.2" cy="95.3" r=".46"/>
<circle cx="62.2" cy="110.5" r=".46"/>
<circle cx="99.1" cy="119.4" r=".46"/>
<circle cx="99.1" cy="114.3" r=".46"/>
<circle cx="99.1" cy="116.8" r=".46"/>
<circle cx="99.1" cy="121.9" r=".46"/>
<circle cx="99.1" cy="152.4" r=".46"/>
<circle cx="99.1" cy="154.9" r=".46"/>
<circle cx="99.1" cy="129.5" r=".46"/>
<circle cx="99.1" cy="127" r=".46"/>
<circle cx="64.8" cy="182.9" r=".46"/>
<circle cx="73.7" cy="52.1" r=".46"/>
<circle cx="41.9" cy="27.9" r=".46"/>
<circle cx="242.6" cy="105.4" r=".46"/>
<circle cx="226.1" cy="92.7" r=".46"/>
<circle cx="227.3" cy="120.7" r=".46"/>
<circle cx="194.3" cy="108" r=".46"/>
<circle cx="181.6" cy="124.5" r=".46"/>
<circle cx="134.6" cy="124.5" r=".46"/>
<circle cx="134.6" cy="127" r=".46"/>
<circle cx="141" cy="90.2" r=".46"/>
<circle cx="166.4" cy="124.5" r=".46"/>
<circle cx="134.6" cy="116.8" r=".46"/>
<circle cx="134.6" cy="121.9" r=".46"/>
<circle cx="209.5" cy="92.7" r=".46"/>
<circle cx="184.1" cy="68.6" r=".46"/>
<circle cx="134.6" cy="142.2" r=".46"/>
<circle cx="134.6" cy="139.7" r=".46"/>
<circle cx="134.6" cy="132.1" r=".46"/>
<circle cx="134.6" cy="129.5" r=".46"/>
<circle cx="134.6" cy="134.6" r=".46"/>
<circle cx="134.6" cy="152.4" r=".46"/>
<circle cx="134.6" cy="149.9" r=".46"/>
<circle cx="134.6" cy="147.3" r=".46"/>
<circle cx="226.1" cy="66" r=".46"/>
</g>
<text font-size="2.8" fill="#840000" x="178" y="190.9">Title:</text>
<g font-size="2.1" fill="#0000c2">
<text x="250.2" y="51.8">5V</text>
<text x="250.2" y="54.4">3V7</text>
<text x="250.2" y="59.4">GND</text>
<text x="250.2" y="56.9">3V3</text>
<text x="255.7" y="54.4">(Bat)</text>
<text x="250.2" y="62">PWR SW A</text>
<text x="250.2" y="64.5">PWR SW B</text>
<text x="250.2" y="69.6">3V3</text>
<text x="250.2" y="67.1">CHRG STAT</text>
<text x="255.7" y="69.6">EN</text>
<text x="250.2" y="74.7">USB</text>
<text x="250.2" y="72.1">USB</text>
<text x="256.1" y="74.7">D-</text>
<text x="256.1" y="72.1">D+</text>
</g>
<g font-size="2.1" fill="#840000">
<text x="178" y="184">Sheet:</text>
<text x="178" y="186.7">File:</text>
<text x="184.1" y="186.7">temper.kicad_sch</text>
<text x="178" y="196.9">KiCad</text>
<text x="178" y="194.1">Size:</text>
<text x="184.7" y="194.1">A4</text>
<text x="185.7" y="196.9">E.D.A.</text>
<text x="193.3" y="196.9">8.0.9</text>
<text x="200" y="194.1">Date:</text>
<text x="263" y="194.3">Rev:</text>
<text x="263" y="196.9">Id:</text>
<text x="267.1" y="196.9">1/1</text>
</g>
<g font-size="1.8" fill="#840000">
<text x="35" y="11.9">1</text>
<text x="85" y="11.9">2</text>
<text x="135" y="11.9">3</text>
<text x="185" y="11.9">4</text>
<text x="235" y="11.9">5</text>
<text x="285" y="11.9">6</text>
<text x="10.3" y="35.9">A</text>
<text x="285.3" y="35.9">A</text>
<text x="175" y="44.1">+5v</text>
<text x="82.7" y="53">3v3</text>
<text x="237.2" y="51.8">+5v</text>
<text x="149.9" y="55.6">3v3</text>
<text x="235" y="56.8">3v3</text>
<text x="109.4" y="70.8">3v3</text>
<text x="10.3" y="85.9">B</text>
<text x="43.3" y="86">GND</text>
<text x="285.3" y="85.9">B</text>
<text x="43.3" y="101.3">GND</text>
<text x="245.3" y="106.4">3v3</text>
<text x="102.1" y="112.6">GND Raspberry</text>
<text x="117.4" y="112.6">Pi</text>
<text x="120.5" y="112.6">Pico</text>
<text x="125.8" y="112.6">WGND</text>
<text x="43.3" y="116.5">GND</text>
<text x="147.5" y="117.8">3v3</text>
<text x="43.3" y="131.8">GND</text>
<text x="10.3" y="135.9">C</text>
<text x="285.3" y="135.9">C</text>
<text x="226.1" y="145.7">3v3</text>
<text x="47.1" y="155.3">3v3</text>
<text x="47.1" y="157.8">GND</text>
<text x="43.3" y="173.7">+5v</text>
<text x="10.3" y="185.9">D</text>
<text x="285.3" y="185.9">D</text>
<text x="35" y="199.9">1</text>
<text x="85" y="199.9">2</text>
<text x="135" y="199.9">3</text>
<text x="185" y="199.9">4</text>
<text x="235" y="199.9">5</text>
<text x="285" y="199.9">6</text>
</g>
<g font-size="1.8" fill="#0000c2">
<text x="32.8" y="15.3">?</text>
<text x="35.5" y="17.4">Add</text>
<text x="40.1" y="17.4">Display</text>
<text x="35.5" y="19.4">Add</text>
<text x="35.5" y="21.5">Measure</text>
<text x="35.5" y="23.5">option</text>
<text x="40.1" y="19.4">0</text>
<text x="42.4" y="19.4">-</text>
<text x="42.6" y="23.5">to</text>
<text x="44.4" y="21.5">battery</text>
<text x="45.2" y="19.4">800</text>
<text x="45.7" y="23.5">power</text>
<text x="52.2" y="21.5">and</text>
<text x="52.3" y="23.5">cycle</text>
<text x="53.4" y="19.4">temp</text>
<text x="56.8" y="21.5">charge</text>
<text x="58.4" y="23.5">board</text>
<text x="59.2" y="19.4">sensors</text>
<text x="64.4" y="21.5">voltage</text>
<text x="64.9" y="23.5">via</text>
<text x="68.8" y="23.5">3V3_EN</text>
<text x="52.4" y="47.3">Place</text>
<text x="58.8" y="47.3">this</text>
<text x="63.5" y="47.3">temperature</text>
<text x="53.9" y="49.4">sensor</text>
<text x="61.3" y="49.4">under</text>
<text x="67.8" y="49.4">battery</text>
<text x="250.2" y="64.4">Conn_01x10</text>
<text x="20.2" y="67.2">DHT22</text>
<text x="23" y="69.2">Sensor</text>
<text x="27.4" y="67.2">Temp/Humidity</text>
<text x="30.6" y="69.2">interfaces</text>
<text x="75.2" y="69.9">Low</text>
<text x="75.2" y="72">DHT22</text>
<text x="79.9" y="69.9">To Turn</text>
<text x="82.3" y="72">sensors</text>
<text x="90.8" y="72">on</text>
<text x="183.1" y="96.3">If</text>
<text x="185.6" y="96.3">GPIO22</text>
<text x="189.8" y="100.4">measurements</text>
<text x="192.7" y="98.4">on</text>
<text x="193.6" y="96.3">is</text>
<text x="196.2" y="98.4">Bat</text>
<text x="196.4" y="96.3">used</text>
<text x="200.5" y="98.4">and</text>
<text x="202" y="96.3">to</text>
<text x="204.7" y="100.4">J10</text>
<text x="205.1" y="96.3">turn</text>
<text x="205.1" y="98.4">3v3</text>
<text x="188.2" y="102.5">(MAX6675)</text>
<text x="193.2" y="104.5">cannot</text>
<text x="199.7" y="102.5">interface</text>
<text x="200.8" y="104.5">be</text>
<text x="204.2" y="104.5">used.</text>
<text x="215.4" y="123.3">Low</text>
<text x="220.1" y="123.3">to</text>
<text x="223.2" y="123.3">turn</text>
<text x="228.1" y="123.3">display</text>
<text x="236" y="123.3">on</text>
<text x="255.8" y="137">VCC</text>
<text x="255.8" y="134.4">GND</text>
<text x="187.5" y="139.3">MAX6675</text>
<text x="197.3" y="139.3">Interfaces</text>
<text x="255.5" y="142">TX</text>
<text x="255.5" y="139.5">SCL</text>
<text x="179.3" y="145.9">GND</text>
<text x="179.4" y="148.4">VCC</text>
<text x="198.4" y="145.9">GND</text>
<text x="198.5" y="148.4">VCC</text>
<text x="217.4" y="145.9">GND</text>
<text x="217.5" y="148.4">VCC</text>
<text x="255.7" y="147.1">DC</text>
<text x="255.7" y="149.6">CS</text>
<text x="255.7" y="144.5">/RST</text>
<text x="179.2" y="155.8">SO</text>
<text x="179.3" y="153.3">CS</text>
<text x="179.4" y="150.7">SCK</text>
<text x="198.3" y="155.8">SO</text>
<text x="198.3" y="153.3">CS</text>
<text x="198.4" y="150.7">SCK</text>
<text x="217.3" y="155.8">SO</text>
<text x="217.4" y="153.3">CS</text>
<text x="217.5" y="150.7">SCK</text>
<text x="237.9" y="154.4">TFT Display</text>
<text x="250.1" y="154.4">(ST7789)</text>
<text x="259.9" y="154.4">Connector</text>
<text x="233.4" y="157.4">The</text>
<text x="233.4" y="159.5">TFT Display</text>
<text x="233.4" y="161.5">The</text>
<text x="237.8" y="157.4">Display</text>
<text x="237.8" y="161.5">display</text>
<text x="245.6" y="159.5">that</text>
<text x="245.7" y="161.5">draws</text>
<text x="245.8" y="157.4">used</text>
<text x="250.5" y="159.5">has</text>
<text x="251.4" y="157.4">is</text>
<text x="252.3" y="161.5">about</text>
<text x="254.2" y="157.4">a</text>
<text x="255" y="159.5">the</text>
<text x="256.5" y="157.4">2.0</text>
<text x="258.8" y="161.5">25</text>
<text x="259.2" y="159.5">ST7789V</text>
<text x="260.7" y="157.4">inch</text>
<text x="262.4" y="161.5">milli</text>
<text x="265.9" y="157.4">240x320</text>
<text x="268.5" y="159.5">driver.</text>
<text x="233.4" y="163.6">amps</text>
<text x="239.6" y="163.6">when</text>
<text x="245.5" y="163.6">running</text>
<text x="253.8" y="163.6">the</text>
<text x="257.9" y="163.6">V2.3</text>
<text x="263.2" y="163.6">firmware.</text>
</g>
<g font-size="1.8" fill="#006464">
<text x="45.1" y="35.2">C1</text>
<text x="45.1" y="37.7">0.1uf</text>
<text x="59.4" y="39">VDD</text>
<text x="59.4" y="41.5">VOUT</text>
<text x="69.9" y="40.2">U2</text>
<text x="219.7" y="41.5">ON/OFF</text>
<text x="221.5" y="39">SW3</text>
<text x="59.4" y="44">GND</text>
<text x="69.9" y="42.8">MCP9700</text>
<text x="186.7" y="51.7">470R</text>
<text x="186.7" y="49.1">R13</text>
<text x="245.6" y="48.9">J11</text>
<text x="76.2" y="59.3">R1</text>
<text x="160" y="59.3">R11</text>
<text x="165.9" y="57.3">Red</text>
<text x="170.5" y="57.3">Charging</text>
<text x="180.1" y="57.3">LED</text>
<text x="204.5" y="58.7">BT1</text>
<text x="76.2" y="61.8">100k</text>
<text x="160" y="61.8">680R</text>
<text x="178.8" y="60.6">D3</text>
<text x="204.5" y="61.3">18650</text>
<text x="211.7" y="61.3">LION</text>
<text x="217.2" y="61.3">Battery</text>
<text x="160" y="70.7">TL431DBZ</text>
<text x="160" y="68.2">U4</text>
<text x="27.2" y="77.1">conn_01x03</text>
<text x="31.8" y="74.5">J1</text>
<text x="109.2" y="74.5">R3</text>
<text x="109.2" y="77.1">120k</text>
<text x="119.4" y="74.5">R5</text>
<text x="119.4" y="77.1">120k</text>
<text x="143.5" y="73.3">R7</text>
<text x="143.5" y="75.8">100k</text>
<text x="178.8" y="77.1">D4</text>
<text x="186.4" y="77.1">Greeen</text>
<text x="194.1" y="77.1">Charged</text>
<text x="203" y="77.1">LED</text>
<text x="98.3" y="83.7">C2</text>
<text x="101.4" y="83.2">R4</text>
<text x="127.8" y="82.4">C3</text>
<text x="143.5" y="83.4">R8</text>
<text x="151.6" y="82.4">C4</text>
<text x="31.8" y="89.8">J2</text>
<text x="98.1" y="88.7">0.1uf</text>
<text x="101.6" y="86">68k</text>
<text x="117.6" y="88.7">47k</text>
<text x="118.4" y="84.4">R6</text>
<text x="127.8" y="87.5">0.1uf</text>
<text x="143.5" y="86">100k</text>
<text x="151.6" y="87.5">0.1uf</text>
<text x="186.7" y="88.5">470R</text>
<text x="186.7" y="86">R14</text>
<text x="27.2" y="92.3">conn_01x03</text>
<text x="115.5" y="99.9">U3</text>
<text x="168.9" y="99.9">DNF</text>
<text x="168.9" y="97.4">R12</text>
<text x="27.2" y="107.5">conn_01x03</text>
<text x="31.8" y="105">J3</text>
<text x="92.6" y="104.2">J6</text>
<text x="102.1" y="107.5">GPIO0</text>
<text x="113.5" y="102.5">Pico_W</text>
<text x="126.5" y="107.5">VBUS</text>
<text x="138.2" y="104.2">J7</text>
<text x="224" y="102.5">GND</text>
<text x="102.1" y="110.1">GPIO1</text>
<text x="102.1" y="112.6">GND</text>
<text x="126.8" y="110.1">VSYS</text>
<text x="127.5" y="112.6">GND</text>
<text x="196.9" y="112.6">R15</text>
<text x="229.9" y="112.6">R16</text>
<text x="102.1" y="115.2">GPIO2</text>
<text x="102.1" y="117.7">GPIO3</text>
<text x="124.4" y="115.2">3V3_EN</text>
<text x="127.9" y="117.7">3V3</text>
<text x="196.9" y="115.2">100k</text>
<text x="229.9" y="115.2">100k</text>
<text x="27.2" y="122.8">conn_01x03</text>
<text x="31.8" y="120.2">J4</text>
<text x="102.1" y="120.2">GPIO4</text>
<text x="102.1" y="122.8">GPIO5</text>
<text x="102.1" y="125.3">GND</text>
<text x="118.7" y="122.8">GPIO28_ADC2</text>
<text x="122.2" y="120.2">ADC_VREF</text>
<text x="126.4" y="125.3">AGND</text>
<text x="102.1" y="130.4">GPIO7</text>
<text x="102.1" y="127.9">GPIO6</text>
<text x="118.7" y="130.4">GPIO26_ADC0</text>
<text x="118.7" y="127.9">GPIO27_ADC1</text>
<text x="252.7" y="131.7">J12</text>
<text x="102.1" y="132.9">GPIO8</text>
<text x="102.1" y="135.5">GPIO9</text>
<text x="124.5" y="135.5">GPIO22</text>
<text x="127.4" y="132.9">RUN</text>
<text x="25.4" y="143.1">SPI</text>
<text x="29.6" y="143.1">ROTARY ENCODER</text>
<text x="34.5" y="140.6">U1</text>
<text x="102.1" y="138">GND</text>
<text x="102.1" y="140.6">GPIO10</text>
<text x="102.1" y="143.1">GPIO11</text>
<text x="124.5" y="143.1">GPIO20</text>
<text x="124.5" y="140.6">GPIO21</text>
<text x="127.5" y="138">GND</text>
<text x="156.2" y="141.8">R10</text>
<text x="176.8" y="142.1">J8</text>
<text x="195.8" y="142.1">J9</text>
<text x="214.9" y="142.1">J10</text>
<text x="232.9" y="143.2">10k</text>
<text x="38.9" y="147.5">CLK</text>
<text x="67" y="149.5">Factory</text>
<text x="71.6" y="146.9">SW1</text>
<text x="75.1" y="149.5">Reset</text>
<text x="102.1" y="145.6">GPIO12</text>
<text x="102.1" y="148.2">GPIO13</text>
<text x="124.5" y="148.2">GPIO18</text>
<text x="124.5" y="145.6">GPIO19</text>
<text x="156.2" y="144.4">10k</text>
<text x="232.7" y="148.1">R17</text>
<text x="39.8" y="152.6">SW</text>
<text x="40.2" y="150.1">DT</text>
<text x="40.9" y="155.2">+</text>
<text x="102.1" y="150.7">GND</text>
<text x="102.1" y="153.3">GPIO14</text>
<text x="102.1" y="155.8">GPIO15</text>
<text x="124.5" y="155.8">GPIO16</text>
<text x="124.5" y="153.3">GPIO17</text>
<text x="127.5" y="150.7">GND</text>
<text x="38.6" y="157.7">GND</text>
<text x="89.1" y="159.1">Conn_01x20</text>
<text x="133.9" y="159.1">Conn_01x20</text>
<text x="172.7" y="159.9">conn_01x05</text>
<text x="191.8" y="159.9">conn_01x05</text>
<text x="210.8" y="159.9">conn_01x05</text>
<text x="31.8" y="167.2">J5</text>
<text x="67.8" y="167.7">Blue</text>
<text x="73.2" y="167.7">Bluetooth</text>
<text x="83.4" y="167.7">LED</text>
<text x="83.6" y="164.7">D1</text>
<text x="129.8" y="164.9">Green</text>
<text x="136.4" y="164.9">WiFi</text>
<text x="141.3" y="164.9">LED</text>
<text x="142" y="162.2">D2</text>
<text x="24.4" y="169.8">Charge</text>
<text x="32.1" y="169.8">Connector</text>
<text x="91.4" y="173.6">R2</text>
<text x="149.9" y="172.3">R9</text>
<text x="163.8" y="169.8">SW2</text>
<text x="163.8" y="172.3">Reset</text>
<text x="91.4" y="176.1">470R</text>
<text x="149.9" y="174.9">470R</text>
<text x="151.6" y="188.8">GND</text>
</g>
<g font-size="1.8" fill="#0f0f0f">
<text x="43" y="40.3">GPI28_ADC2</text>
<text x="32.8" y="42.8">GND</text>
<text x="194.5" y="53">+VBAT</text>
<text x="74.9" y="67">/DHT22_ON</text>
<text x="118.1" y="69.5">+VBAT</text>
<text x="141.1" y="68.2">2.5V_REF</text>
<text x="230.3" y="68.2">/PWR_CYCLE</text>
<text x="38.1" y="82.2">DHT22_1</text>
<text x="38.1" y="97.4">DHT22_2</text>
<text x="83.1" y="106.3">DHT22_1</text>
<text x="195.6" y="107.6">GPIO22</text>
<text x="38.1" y="112.7">DHT22_3</text>
<text x="83.1" y="114">DHT22_3</text>
<text x="83.1" y="108.9">DHT22_2</text>
<text x="81.9" y="119">/DISP_ON</text>
<text x="83.1" y="116.5">DHT22_4</text>
<text x="79.1" y="121.6">/PWR_CYCLE</text>
<text x="142.2" y="121.6">GPI28_ADC2</text>
<text x="212.7" y="120.3">/DISP_ON</text>
<text x="38.1" y="127.9">DHT22_4</text>
<text x="74.1" y="131.7">ROTARY_ENC_DATA</text>
<text x="75" y="129.2">ROTARY_ENC_CLK</text>
<text x="80.3" y="126.7">/DHT22_ON</text>
<text x="162.6" y="131.7">RUN</text>
<text x="75.9" y="134.3">ROTARY_ENC_SW</text>
<text x="143.5" y="134.3">GPIO22</text>
<text x="84.3" y="141.9">GPIO11</text>
<text x="84.3" y="139.4">GPIO10</text>
<text x="143.5" y="139.4">GPIO21</text>
<text x="241.8" y="139.4">GPIO10</text>
<text x="241.8" y="141.9">GPIO11</text>
<text x="43.7" y="146.4">1 ROTARY_ENC_CLK</text>
<text x="43.7" y="149">2 ROTARY_ENC_DATA</text>
<text x="84.3" y="144.4">GPIO12</text>
<text x="84.3" y="147">GPIO13</text>
<text x="143.5" y="147">GPIO18</text>
<text x="165.6" y="149.5">GPIO18</text>
<text x="168.6" y="144.4">GND</text>
<text x="169.1" y="147">3v3</text>
<text x="184.7" y="149.5">GPIO18</text>
<text x="187.7" y="144.4">GND</text>
<text x="188.2" y="147">3v3</text>
<text x="203.7" y="149.5">GPIO18</text>
<text x="206.7" y="144.4">GND</text>
<text x="207.2" y="147">3v3</text>
<text x="240" y="144.4">RUN</text>
<text x="241.8" y="147">GPIO12</text>
<text x="241.8" y="149.5">GPIO13</text>
<text x="43.7" y="151.5">3 ROTARY_ENC_SW</text>
<text x="143.5" y="152.1">GPIO17</text>
<text x="143.5" y="154.6">GPIO16</text>
<text x="165.6" y="152.1">GPIO17</text>
<text x="165.6" y="154.6">GPIO16</text>
<text x="184.7" y="152.1">GPIO21</text>
<text x="184.7" y="154.6">GPIO16</text>
<text x="203.7" y="152.1">GPIO22</text>
<text x="203.7" y="154.6">GPIO16</text>
</g>
<g font-size="1.8" fill="#a90000">
<text x="56.4" y="37.8">1</text>
<text x="56.4" y="40.4">2</text>
<text x="56.4" y="42.9">3</text>
<text x="219" y="44.2">1</text>
<text x="226.6" y="44.2">2</text>
<text x="243.8" y="50.5">1</text>
<text x="243.8" y="53.1">2</text>
<text x="243.8" y="55.6">3</text>
<text x="243.8" y="58.2">4</text>
<text x="243.8" y="60.7">5</text>
<text x="243.8" y="63.2">6</text>
<text x="243.8" y="65.8">7</text>
<text x="243.8" y="68.3">8</text>
<text x="243.8" y="70.9">9</text>
<text x="243.2" y="73.4">10</text>
<text x="35.5" y="82.3">2</text>
<text x="35.5" y="79.8">3</text>
<text x="35.5" y="84.8">1</text>
<text x="35.5" y="95">3</text>
<text x="35.5" y="100.1">1</text>
<text x="35.5" y="97.5">2</text>
<text x="96.4" y="106.4">1</text>
<text x="99.6" y="106.4">1</text>
<text x="132" y="106.4">40</text>
<text x="135.8" y="106.4">1</text>
<text x="35.5" y="112.8">2</text>
<text x="35.5" y="110.2">3</text>
<text x="96.4" y="109">2</text>
<text x="96.4" y="111.5">3</text>
<text x="99.6" y="109">2</text>
<text x="99.6" y="111.5">3</text>
<text x="132" y="111.5">38</text>
<text x="132" y="109">39</text>
<text x="135.8" y="109">2</text>
<text x="135.8" y="111.5">3</text>
<text x="35.5" y="115.3">1</text>
<text x="96.4" y="114">4</text>
<text x="96.4" y="116.6">5</text>
<text x="96.4" y="119.1">6</text>
<text x="99.6" y="114">4</text>
<text x="99.6" y="116.6">5</text>
<text x="99.6" y="119.1">6</text>
<text x="132" y="119.1">35</text>
<text x="132" y="116.6">36</text>
<text x="132" y="114">37</text>
<text x="135.8" y="114">4</text>
<text x="135.8" y="116.6">5</text>
<text x="135.8" y="119.1">6</text>
<text x="35.5" y="125.5">3</text>
<text x="96.4" y="121.7">7</text>
<text x="96.4" y="124.2">8</text>
<text x="99.6" y="121.7">7</text>
<text x="99.6" y="124.2">8</text>
<text x="132" y="124.2">33</text>
<text x="132" y="121.7">34</text>
<text x="135.8" y="121.7">7</text>
<text x="135.8" y="124.2">8</text>
<text x="35.5" y="130.6">1</text>
<text x="35.5" y="128">2</text>
<text x="95.8" y="129.3">10</text>
<text x="95.8" y="131.8">11</text>
<text x="96.4" y="126.7">9</text>
<text x="99" y="129.3">10</text>
<text x="99" y="131.8">11</text>
<text x="99.6" y="126.7">9</text>
<text x="132" y="131.8">30</text>
<text x="132" y="129.3">31</text>
<text x="132" y="126.7">32</text>
<text x="135.2" y="129.3">10</text>
<text x="135.2" y="131.8">11</text>
<text x="135.8" y="126.7">9</text>
<text x="95.8" y="134.4">12</text>
<text x="95.8" y="136.9">13</text>
<text x="99" y="134.4">12</text>
<text x="99" y="136.9">13</text>
<text x="132" y="136.9">28</text>
<text x="132" y="134.4">29</text>
<text x="135.2" y="134.4">12</text>
<text x="135.2" y="136.9">13</text>
<text x="250.1" y="134.4">1</text>
<text x="250.1" y="136.9">2</text>
<text x="95.8" y="139.4">14</text>
<text x="95.8" y="142">15</text>
<text x="99" y="139.4">14</text>
<text x="99" y="142">15</text>
<text x="132" y="142">26</text>
<text x="132" y="139.4">27</text>
<text x="135.2" y="139.4">14</text>
<text x="135.2" y="142">15</text>
<text x="250.1" y="139.4">3</text>
<text x="250.1" y="142">4</text>
<text x="95.8" y="144.5">16</text>
<text x="95.8" y="147.1">17</text>
<text x="95.8" y="149.6">18</text>
<text x="99" y="144.5">16</text>
<text x="99" y="147.1">17</text>
<text x="99" y="149.6">18</text>
<text x="132" y="149.6">23</text>
<text x="132" y="147.1">24</text>
<text x="132" y="144.5">25</text>
<text x="135.2" y="144.5">16</text>
<text x="135.2" y="147.1">17</text>
<text x="135.2" y="149.6">18</text>
<text x="173.9" y="144.5">1</text>
<text x="173.9" y="147.1">2</text>
<text x="173.9" y="149.6">3</text>
<text x="193" y="144.5">1</text>
<text x="193" y="147.1">2</text>
<text x="193" y="149.6">3</text>
<text x="212" y="144.5">1</text>
<text x="212" y="147.1">2</text>
<text x="212" y="149.6">3</text>
<text x="250.1" y="144.5">5</text>
<text x="250.1" y="147.1">6</text>
<text x="250.1" y="149.6">7</text>
<text x="43.7" y="154.1">4</text>
<text x="69.1" y="152.1">1</text>
<text x="76.8" y="152.1">2</text>
<text x="95.8" y="152.1">19</text>
<text x="95.8" y="154.7">20</text>
<text x="99" y="152.1">19</text>
<text x="99" y="154.7">20</text>
<text x="132" y="154.7">21</text>
<text x="132" y="152.1">22</text>
<text x="135.2" y="152.1">19</text>
<text x="135.2" y="154.7">20</text>
<text x="173.9" y="152.1">4</text>
<text x="173.9" y="154.7">5</text>
<text x="193" y="152.1">4</text>
<text x="193" y="154.7">5</text>
<text x="212" y="152.1">4</text>
<text x="212" y="154.7">5</text>
<text x="43.7" y="156.6">5</text>
<text x="162.3" y="167.1" transform="rotate(-90 162.3 167.1)">2</text>
<text x="35.5" y="172.5">2</text>
<text x="35.5" y="175">1</text>
<text x="162.3" y="174.7" transform="rotate(-90 162.3 174.7)">1</text>
</g>
<text font-size="1.8" fill="#009600" x="141.1" y="78.4">1.25V_REF</text>
<g font-size="1.6" fill="#006464">
<text x="53.3" y="64.4">M1</text>
<text x="44.3" y="67">DMP3099L-7</text>
<text x="168.4" y="107.6">2N7002</text>
<text x="172.8" y="105.1">Q1</text>
<text x="248.9" y="117.8">M2</text>
<text x="248.9" y="120.3">DMP3099L-7</text>
</g>
<g font-size="1.4" fill="#840000">
<text x="61.6" y="58.6">D</text>
<text x="67.2" y="66.8">G</text>
<text x="61.6" y="72.6">S</text>
<text x="181" y="99.3">D</text>
<text x="186.6" y="107.4">G</text>
<text x="181" y="113.3">S</text>
<text x="241.9" y="112">D</text>
<text x="236.3" y="120.1">G</text>
<text x="241.9" y="126">S</text>
</g>
</svg>
